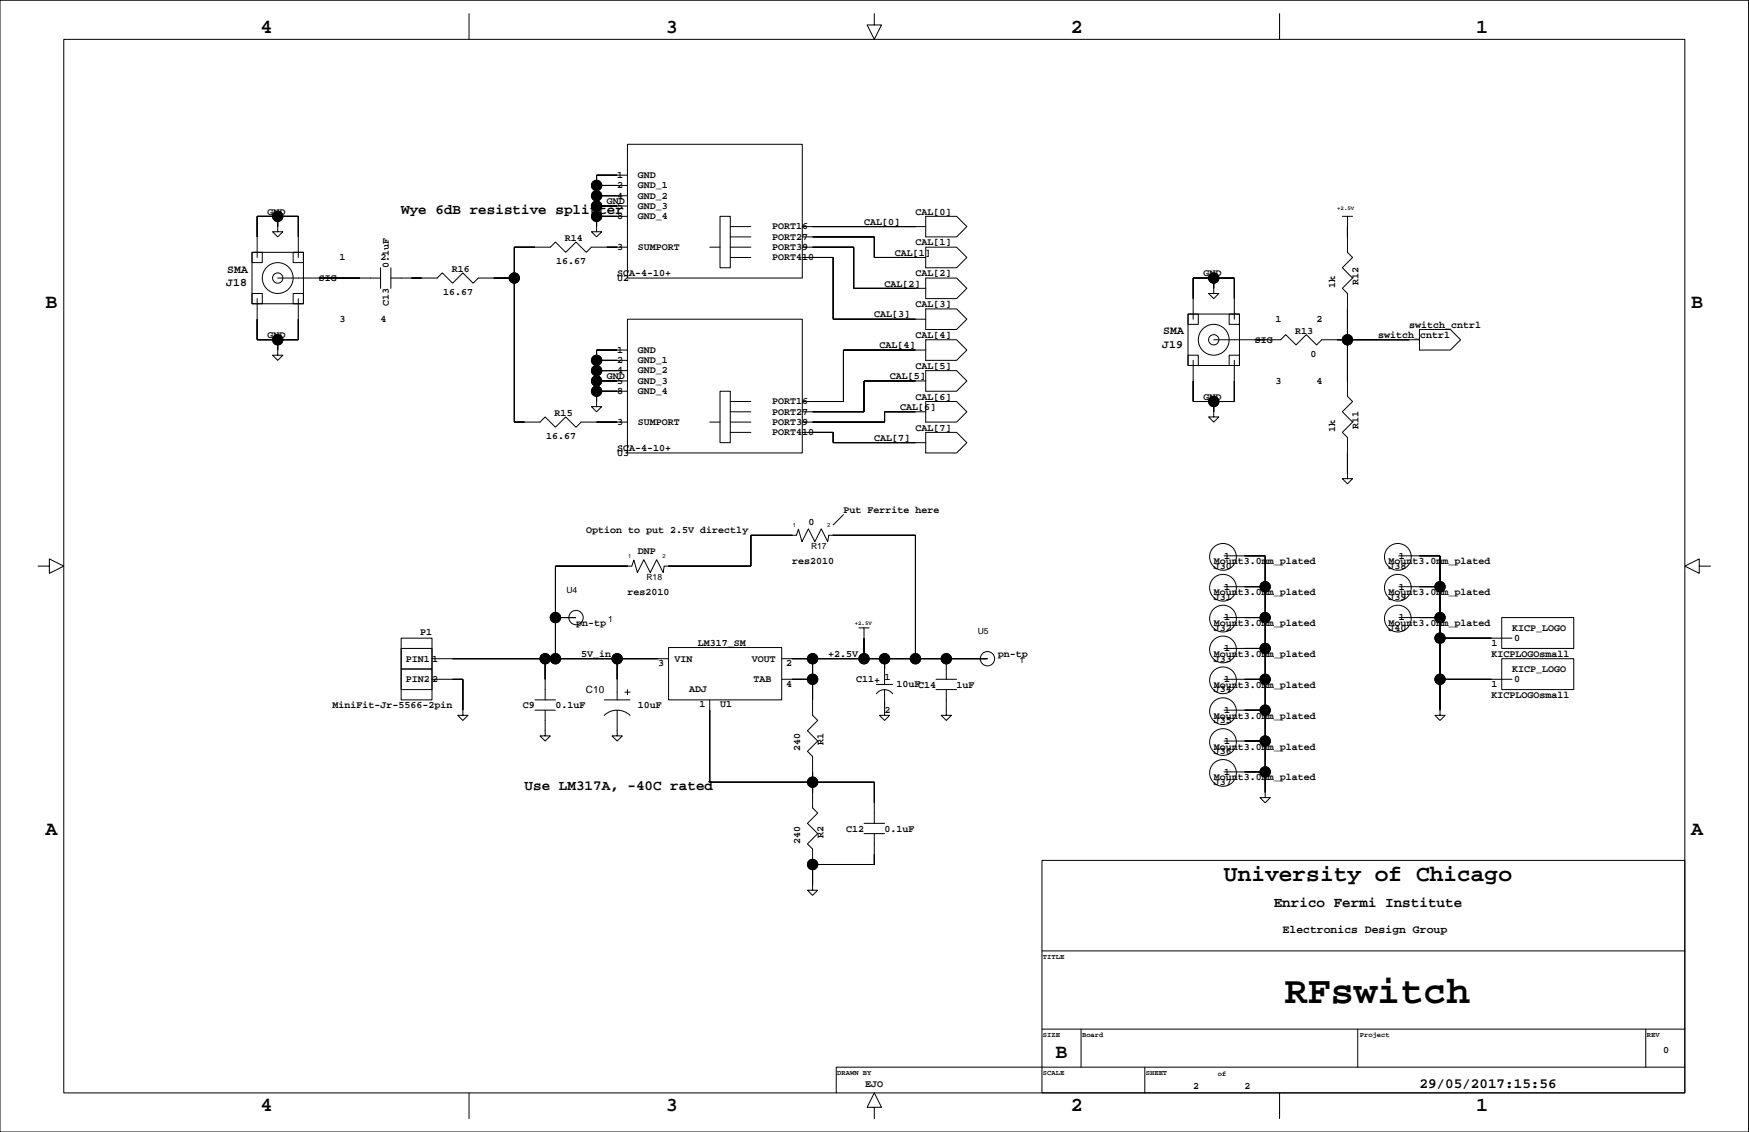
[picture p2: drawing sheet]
<svg xmlns="http://www.w3.org/2000/svg" width="432mm" height="279mm" viewBox="0 0 432 279" stroke-linecap="round" stroke-linejoin="round" font-family="sans-serif">
<g fill="none" stroke="#000" stroke-width=".25">
<path d="M0 .1h431.7v279.3h-431.7zM15.7 9.7h400.3v260.1h-400.3zM115.8 3.4v6.3M215.9 3.4v2.8h1.7l-1.7 3.5-1.8-3.5h1.8M315.9 3.4v6.3M154.9 35.6h43.2v33h-43.2zM68.6 55.9h.1M68.6 53.4v3.8h-1.3l1.3 1.3 1.2-1.3h-1.2M147.3 55.9h.1M147.3 45.8h7.6M147.3 48.3h7.6M147.3 50.9h7.6"/>
<path d="M147.3 53.4h7.6M154.9 43.2h-7.6v14h-1.3l1.3 1.3 1.3-1.3h-1.3M177.8 53.4h2.5v12.7h-2.5zM180.3 55.9h5.1M180.3 58.5h5.1M198.1 55.9h30.4M198.1 58.5h17.8v5h12.6M226 55.9h.1M228.5 53.4h7.7l2.5 2.5-2.5 2.6h-7.7zM331.4 53.4h1.3v8.9l1.2 1.2-2.5 2.6 2.5 2.5-2.5 2.6 1.3 1.2v25.4l1.2 1.3-2.5 2.5 2.5 2.6-2.5 2.5 1.3 1.3v10.1h-1.3l1.3 1.3 1.2-1.3h-1.2M332.7 55.9h.1M332.7 53.4h1.2"/>
<path d="M62.2 62.3h12.7v12.7h-12.7zM62.2 62.3h2.6v2.5h-2.6zM62.2 72.4h2.6v2.6h-2.6zM63.5 63.5v-10.1h10.1v10.1M63.5 73.7v10.2h10.1v-10.2M68.6 68.6h25.4M72.4 62.3h2.5v2.5h-2.5zM72.4 72.4h2.5v2.6h-2.5zM94 66.1v5.1M96.5 68.6h11.4l1.3-1.2 2.5 2.5 2.6-2.5 2.5 2.5 1.3-1.3h8.9M96.5 66.1v5.1M154.9 78.8h43.2v33h-43.2z"/>
<path d="M154.9 61h-8.9l-1.3 1.3-2.5-2.6-2.5 2.6-2.6-2.6-1.2 1.3h-8.9v43.2h6.3l1.3-1.3 2.5 2.5 2.6-2.5 2.5 2.5 1.3-1.2h11.4M175.2 61h2.6M180.3 61h5.1M180.3 63.5h5.1M198.1 61h12.7v10.2h17.7M198.1 63.5h7.6v15.3h22.8M226 63.5h.1M226 71.2h.1M226 78.8h.1M228.5 61h7.7l2.5 2.5-2.5 2.6h-7.7zM228.5 68.6h7.7l2.5 2.6-2.5 2.5h-7.7zM228.5 76.2h7.7l2.5 2.6-2.5 2.5h-7.7z"/>
<path d="M293.3 77.5h12.7v12.7h-12.7zM293.3 77.5h2.5v2.6h-2.5zM294.6 78.8v-10.2h10.1v10.2M299.7 71.2h.1M299.7 68.6v3.8h-1.3l1.3 1.3 1.2-1.3h-1.2M303.5 77.5h2.5v2.6h-2.5zM68.6 86.4h.1M68.6 83.9v3.8h-1.3l1.3 1.2 1.2-1.2h-1.2M147.3 99.1h.1M147.3 88.9h7.6M147.3 91.5h7.6M147.3 94h7.6"/>
<path d="M147.3 96.6h7.6M154.9 86.4h-7.6v14h-1.3l1.3 1.2 1.3-1.2h-1.3M177.8 96.6h2.5v12.7h-2.5zM180.3 99.1h5.1M226 86.4h.1M226 94h.1M228.5 83.9h7.7l2.5 2.5-2.5 2.5h-7.7zM228.5 91.5h7.7l2.5 2.5-2.5 2.6h-7.7zM228.5 99.1h7.7l2.5 2.5-2.5 2.6h-7.7zM228.5 86.4h-20.3v12.7h-10.1M228.5 94h-15.2v7.6h-15.2M293.3 87.7h2.5v2.5h-2.5z"/>
<path d="M294.6 88.9v10.2h10.1v-10.2M299.7 99.1v3.8h-1.3l1.3 1.3 1.2-1.3h-1.2M299.7 83.9h16.5l1.2-1.3 2.6 2.5 2.5-2.5 2.5 2.5 1.3-1.2h24.1M303.5 87.7h2.5v2.5h-2.5zM347.9 83.9h.1M350.4 81.3h7.7l2.5 2.6-2.5 2.5h-7.7zM175.2 104.2h2.6M180.3 104.2h5.1M180.3 101.6h5.1M180.3 106.7h5.1M198.1 106.7h7.6v2.6h22.8M226 101.6h.1"/>
<path d="M226 109.3h.1M228.5 106.7h7.7l2.5 2.6-2.5 2.5h-7.7zM228.5 101.6h-10.1v2.6h-20.3M299.7 101.6h.1M332.7 116.9h.1M9.4 139.7h2.8v-1.7l3.5 1.7-3.5 1.8v-1.8M208.2 127l-2.5 2.6M302.2 137.2h10.1v59.7h-1.2l1.2 1.2 1.3-1.2h-1.3M345.4 137.2h10.1v39.4h-1.3l1.3 1.2 1.3-1.2h-1.3M419.5 139.7v-1.7l-3.5 1.7 3.5 1.8v-1.8h2.8M99 157.5h7.7v15.2h-7.7zM137.1 152.4h5.1"/>
<path d="M142.2 152.4h.1M165.1 159.8h27.9v12.9h-27.9zM212 155h1.3v7.6M213.3 157.5h.1M213.3 155h1.3M302.2 152.4h10.1M302.2 144.8h10.1M345.4 152.4h10.1M345.4 144.8h10.1M355.5 157.5h17.8M370.8 152.4h17.7v7.6h-17.7zM99 160h7.7v5.1h-7.7z"/>
<path d="M99 165.1h7.7v5.1h-7.7zM106.7 167.7h7.6v8.9h-1.3l1.3 1.2 1.2-1.2h-1.2M106.7 162.6h58.4M114.3 175.3h.1M132.1 172.7h5M132.1 175.3h5M134.6 175.3v6.3h-1.3l1.3 1.3 1.3-1.3h-1.3M134.6 162.6v10.1M137.1 162.6v-22.9h18.9l.5-1.5 .9 3.1 1.6-3.2 1.5 3.2 1.6-3.2 1.6 3.2 .3-1.6h21.4v-7.6h11.2l.5-1.5 .9 3.1 1.6-3.2 1.6 3.2 1.6-3.2 1.5 3.2 .3-1.6h21.4v30.5M149.2 176.6a4.6 4.6 0 0 1 6.4 0M149.2 172.7h6.3M152.4 175.3v6.3h-1.3l1.3 1.3 1.2-1.3h-1.2"/>
<path d="M152.4 162.6v10.1M154.3 170.8h1.2M154.9 170.2v1.3M175.2 172.7v20.4h40.7v10.1M193 162.6h50.8M193 167.7h7.6M200.6 162.6v14l1.3 1.2-2.6 2.6 2.6 2.5-2.6 2.5 1.3 1.3v12.7l1.3 1.3-2.6 2.5 2.6 2.6-2.6 2.5 1.3 1.3v10.1h-1.3l1.3 1.3 1.3-1.3h-1.3M216.4 168.9h4M216.4 171.2a2.5 2.5 0 0 1 4 0M218.4 175.3h.1M218.4 170.2v6.4h-1.3l1.3 1.2 1.3-1.2h-1.3M218.4 162.6v6.3"/>
<path d="M231.1 167.7h5.1M231.1 170.2h5.1M233.6 175.3h.1M233.6 162.6h.1M233.6 170.2v6.4h-1.2l1.2 1.2 1.3-1.2h-1.3M233.6 162.6v5.1M243.8 162.6h.1M302.2 167.7h10.1M302.2 175.3h10.1M302.2 160h10.1M355.5 175.3h.1M355.5 167.7h17.8"/>
<path d="M370.8 162.6h17.7v7.6h-17.7zM134.6 180.4h.1M152.4 180.4h.1M302.2 190.5h10.1M302.2 182.9h10.1M312.3 195.6h.1M200.6 218.5h.1M200.6 213.4h.1M213.3 203.2h5.1M213.3 205.8h5.1M215.9 205.8v7.6h-15.3M257.2 212.4h158.8v57.4h-158.8z"/>
<path d="M257.2 234.7h158.8M257.2 254h158.8M266.9 254v9.4M335.2 254v9.4M406.3 254v9.4M115.8 269.8v6.3M215.9 273.3h1.7l-1.7-3.5-1.8 3.5h1.8v2.8M282.6 263.4v6.4M315.9 269.8v6.3M416 263.4h-209.5v6.4"/>
<circle cx="68.6" cy="53.4" r="1.27"/>
<circle cx="147.3" cy="50.9" r="1.27"/>
<circle cx="147.3" cy="45.8" r="1.27"/>
<circle cx="147.3" cy="53.4" r="1.27"/>
<circle cx="147.3" cy="48.3" r="1.27"/>
<circle cx="68.6" cy="68.6" r="3.8"/>
<circle cx="68.6" cy="68.6" r="1.27"/>
<circle cx="127" cy="68.6" r="1.27"/>
<circle cx="299.7" cy="68.6" r="1.27"/>
<circle cx="68.6" cy="83.9" r="1.27"/>
<circle cx="147.3" cy="91.5" r="1.27"/>
<circle cx="147.3" cy="96.6" r="1.27"/>
<circle cx="147.3" cy="88.9" r="1.27"/>
<circle cx="147.3" cy="94" r="1.27"/>
<circle cx="299.7" cy="83.9" r="3.8"/>
<circle cx="299.7" cy="99.1" r="1.27"/>
<circle cx="299.7" cy="83.9" r="1.27"/>
<circle cx="332.7" cy="83.9" r="1.27"/>
<circle cx="301.9" cy="137.4" r="3.3"/>
<circle cx="345.1" cy="137.4" r="3.3"/>
<circle cx="137.1" cy="152.4" r="1.27"/>
<circle cx="142.2" cy="152.4" r="1.77"/>
<circle cx="301.9" cy="145.1" r="3.3"/>
<circle cx="301.9" cy="152.7" r="3.3"/>
<circle cx="312.3" cy="144.8" r="1.27"/>
<circle cx="312.3" cy="152.4" r="1.27"/>
<circle cx="345.1" cy="145.1" r="3.3"/>
<circle cx="345.1" cy="152.7" r="3.3"/>
<circle cx="355.5" cy="144.8" r="1.27"/>
<circle cx="355.5" cy="152.4" r="1.27"/>
<circle cx="355.5" cy="157.5" r="1.27"/>
<circle cx="134.6" cy="162.6" r="1.27"/>
<circle cx="137.1" cy="162.6" r="1.27"/>
<circle cx="152.4" cy="162.6" r="1.27"/>
<circle cx="200.6" cy="162.6" r="1.27"/>
<circle cx="200.6" cy="167.7" r="1.27"/>
<circle cx="213.3" cy="162.6" r="1.27"/>
<circle cx="218.4" cy="162.6" r="1.27"/>
<circle cx="226" cy="162.6" r="1.27"/>
<circle cx="233.6" cy="162.6" r="1.27"/>
<circle cx="243.8" cy="162.6" r="1.77"/>
<circle cx="301.9" cy="167.9" r="3.3"/>
<circle cx="301.9" cy="175.5" r="3.3"/>
<circle cx="301.9" cy="160.3" r="3.3"/>
<circle cx="312.3" cy="160" r="1.27"/>
<circle cx="312.3" cy="175.3" r="1.27"/>
<circle cx="312.3" cy="167.7" r="1.27"/>
<circle cx="355.5" cy="167.7" r="1.27"/>
<circle cx="200.6" cy="193.1" r="1.27"/>
<circle cx="301.9" cy="183.2" r="3.3"/>
<circle cx="301.9" cy="190.8" r="3.3"/>
<circle cx="312.3" cy="190.5" r="1.27"/>
<circle cx="312.3" cy="182.9" r="1.27"/>
<circle cx="200.6" cy="213.4" r="1.27"/>
</g>
<g fill="#000" stroke="#000" stroke-width=".25">
<path d="M63.5 53.4v5.1z" fill-rule="evenodd"/>
<path d="M63.5 53.4h5.1z" fill-rule="evenodd"/>
<path d="M68.6 53.4v2.5z" fill-rule="evenodd"/>
<path d="M73.6 53.4v5.1z" fill-rule="evenodd"/>
<path d="M68.6 53.4h5z" fill-rule="evenodd"/>
<path d="M147.3 53.4v2.5z" fill-rule="evenodd"/>
<path d="M147.3 50.9v2.5z" fill-rule="evenodd"/>
<path d="M147.3 43.2v2.6z" fill-rule="evenodd"/>
<path d="M147.3 45.8v2.5z" fill-rule="evenodd"/>
<path d="M147.3 48.3v2.6z" fill-rule="evenodd"/>
<path d="M147.3 50.9h5.1z" fill-rule="evenodd"/>
<path d="M147.3 53.4h5.1z" fill-rule="evenodd"/>
<path d="M147.3 48.3h5.1z" fill-rule="evenodd"/>
<path d="M147.3 45.8h5.1z" fill-rule="evenodd"/>
<path d="M147.3 43.2h5.1z" fill-rule="evenodd"/>
<path d="M200.6 58.5h15.3z" fill-rule="evenodd"/>
<path d="M215.9 58.5v5z" fill-rule="evenodd"/>
<path d="M200.6 55.9h25.4z" fill-rule="evenodd"/>
<path d="M332.7 55.9v2.6z" fill-rule="evenodd"/>
<path d="M63.5 78.8v5.1z" fill-rule="evenodd"/>
<path d="M73.6 78.8v5.1z" fill-rule="evenodd"/>
<path d="M78.7 68.6h10.2z" fill-rule="evenodd"/>
<path d="M101.6 68.6h2.5z" fill-rule="evenodd"/>
<path d="M121.9 68.6h5.1z" fill-rule="evenodd"/>
<path d="M127 68.6v35.6z" fill-rule="evenodd"/>
<path d="M127 61v7.6z" fill-rule="evenodd"/>
<path d="M127 61h5.1z" fill-rule="evenodd"/>
<path d="M149.8 61h2.6z" fill-rule="evenodd"/>
<path d="M205.7 63.5v15.3z" fill-rule="evenodd"/>
<path d="M200.6 63.5h5.1z" fill-rule="evenodd"/>
<path d="M200.6 61h10.2z" fill-rule="evenodd"/>
<path d="M210.8 61v10.2z" fill-rule="evenodd"/>
<path d="M205.7 78.8h20.3z" fill-rule="evenodd"/>
<path d="M210.8 71.2h15.2z" fill-rule="evenodd"/>
<path d="M215.9 63.5h10.1z" fill-rule="evenodd"/>
<path d="M294.6 68.6v5.1z" fill-rule="evenodd"/>
<path d="M294.6 68.6h5.1z" fill-rule="evenodd"/>
<path d="M299.7 68.6v2.6z" fill-rule="evenodd"/>
<path d="M304.7 68.6v5.1z" fill-rule="evenodd"/>
<path d="M299.7 68.6h5z" fill-rule="evenodd"/>
<path d="M332.7 76.2v7.7z" fill-rule="evenodd"/>
<path d="M63.5 83.9h5.1z" fill-rule="evenodd"/>
<path d="M68.6 83.9v2.5z" fill-rule="evenodd"/>
<path d="M68.6 83.9h5z" fill-rule="evenodd"/>
<path d="M147.3 96.6v2.5z" fill-rule="evenodd"/>
<path d="M147.3 94v2.6z" fill-rule="evenodd"/>
<path d="M147.3 86.4v2.5z" fill-rule="evenodd"/>
<path d="M147.3 88.9v2.6z" fill-rule="evenodd"/>
<path d="M147.3 91.5v2.5z" fill-rule="evenodd"/>
<path d="M147.3 94h5.1z" fill-rule="evenodd"/>
<path d="M147.3 96.6h5.1z" fill-rule="evenodd"/>
<path d="M147.3 91.5h5.1z" fill-rule="evenodd"/>
<path d="M147.3 88.9h5.1z" fill-rule="evenodd"/>
<path d="M147.3 86.4h5.1z" fill-rule="evenodd"/>
<path d="M200.6 99.1h7.6z" fill-rule="evenodd"/>
<path d="M208.2 86.4v12.7z" fill-rule="evenodd"/>
<path d="M213.3 94v7.6z" fill-rule="evenodd"/>
<path d="M213.3 94h12.7z" fill-rule="evenodd"/>
<path d="M208.2 86.4h17.8z" fill-rule="evenodd"/>
<path d="M294.6 94v5.1z" fill-rule="evenodd"/>
<path d="M294.6 99.1h5.1z" fill-rule="evenodd"/>
<path d="M299.7 99.1v2.5z" fill-rule="evenodd"/>
<path d="M304.7 94v5.1z" fill-rule="evenodd"/>
<path d="M299.7 99.1h5z" fill-rule="evenodd"/>
<path d="M309.8 83.9h2.5z" fill-rule="evenodd"/>
<path d="M330.1 83.9h2.6z" fill-rule="evenodd"/>
<path d="M332.7 83.9v10.1z" fill-rule="evenodd"/>
<path d="M332.7 83.9h15.2z" fill-rule="evenodd"/>
<path d="M127 104.2h2.5z" fill-rule="evenodd"/>
<path d="M147.3 104.2h5.1z" fill-rule="evenodd"/>
<path d="M205.7 106.7v2.6z" fill-rule="evenodd"/>
<path d="M200.6 106.7h5.1z" fill-rule="evenodd"/>
<path d="M200.6 101.6h12.7z" fill-rule="evenodd"/>
<path d="M218.4 101.6v2.6z" fill-rule="evenodd"/>
<path d="M200.6 104.2h17.8z" fill-rule="evenodd"/>
<path d="M205.7 109.3h20.3z" fill-rule="evenodd"/>
<path d="M218.4 101.6h7.6z" fill-rule="evenodd"/>
<path d="M332.7 111.8v5.1z" fill-rule="evenodd"/>
<path d="M137.1 139.7v12.7z" fill-rule="evenodd"/>
<path d="M137.1 139.7h17.9z" fill-rule="evenodd"/>
<path d="M165 139.7h20.4z" fill-rule="evenodd"/>
<path d="M185.4 132.1v7.6z" fill-rule="evenodd"/>
<path d="M185.4 132.1h10.2z" fill-rule="evenodd"/>
<path d="M205.6 132.1h20.4z" fill-rule="evenodd"/>
<path d="M226 132.1v30.5z" fill-rule="evenodd"/>
<path d="M307.3 137.2h5z" fill-rule="evenodd"/>
<path d="M312.3 137.2v7.6z" fill-rule="evenodd"/>
<path d="M350.4 137.2h5.1z" fill-rule="evenodd"/>
<path d="M355.5 137.2v7.6z" fill-rule="evenodd"/>
<path d="M137.1 152.4v10.2z" fill-rule="evenodd"/>
<path d="M137.1 152.4h5.1z" fill-rule="evenodd"/>
<path d="M213.3 157.5v5.1z" fill-rule="evenodd"/>
<path d="M312.3 152.4v7.6z" fill-rule="evenodd"/>
<path d="M312.3 144.8v7.6z" fill-rule="evenodd"/>
<path d="M307.3 152.4h5z" fill-rule="evenodd"/>
<path d="M307.3 144.8h5z" fill-rule="evenodd"/>
<path d="M355.5 157.5v10.2z" fill-rule="evenodd"/>
<path d="M355.5 152.4v5.1z" fill-rule="evenodd"/>
<path d="M350.4 144.8h5.1z" fill-rule="evenodd"/>
<path d="M355.5 144.8v7.6z" fill-rule="evenodd"/>
<path d="M350.4 152.4h5.1z" fill-rule="evenodd"/>
<path d="M355.5 157.5h12.7z" fill-rule="evenodd"/>
<path d="M111.7 167.7h2.6z" fill-rule="evenodd"/>
<path d="M114.3 167.7v7.6z" fill-rule="evenodd"/>
<path d="M111.7 162.6h22.9z" fill-rule="evenodd"/>
<path d="M134.6 162.6v5.1z" fill-rule="evenodd"/>
<path d="M134.6 162.6h2.5z" fill-rule="evenodd"/>
<path d="M137.1 162.6h15.3z" fill-rule="evenodd"/>
<path d="M152.4 162.6v5.1z" fill-rule="evenodd"/>
<path d="M152.4 162.6h10.1z" fill-rule="evenodd"/>
<path d="M175.2 175.3v17.8z" fill-rule="evenodd"/>
<path d="M200.6 167.7v5z" fill-rule="evenodd"/>
<path d="M195.5 167.7h5.1z" fill-rule="evenodd"/>
<path d="M200.6 162.6v5.1z" fill-rule="evenodd"/>
<path d="M195.5 162.6h5.1z" fill-rule="evenodd"/>
<path d="M200.6 162.6h12.7z" fill-rule="evenodd"/>
<path d="M213.3 162.6h5.1z" fill-rule="evenodd"/>
<path d="M218.4 162.6v2.5z" fill-rule="evenodd"/>
<path d="M218.4 162.6h7.6z" fill-rule="evenodd"/>
<path d="M226 162.6h7.6z" fill-rule="evenodd"/>
<path d="M233.6 162.6h10.2z" fill-rule="evenodd"/>
<path d="M312.3 175.3v7.6z" fill-rule="evenodd"/>
<path d="M312.3 167.7v7.6z" fill-rule="evenodd"/>
<path d="M307.3 175.3h5z" fill-rule="evenodd"/>
<path d="M312.3 160v7.7z" fill-rule="evenodd"/>
<path d="M307.3 167.7h5z" fill-rule="evenodd"/>
<path d="M307.3 160h5z" fill-rule="evenodd"/>
<path d="M355.5 167.7v7.6z" fill-rule="evenodd"/>
<path d="M355.5 167.7h12.7z" fill-rule="evenodd"/>
<path d="M200.6 190.5v2.6z" fill-rule="evenodd"/>
<path d="M175.2 193.1h25.4z" fill-rule="evenodd"/>
<path d="M200.6 193.1v2.5z" fill-rule="evenodd"/>
<path d="M215.9 193.1v5z" fill-rule="evenodd"/>
<path d="M200.6 193.1h15.3z" fill-rule="evenodd"/>
<path d="M312.3 190.5v5.1z" fill-rule="evenodd"/>
<path d="M307.3 190.5h5z" fill-rule="evenodd"/>
<path d="M312.3 182.9v7.6z" fill-rule="evenodd"/>
<path d="M307.3 182.9h5z" fill-rule="evenodd"/>
<path d="M200.6 213.4v5.1z" fill-rule="evenodd"/>
<path d="M215.9 210.8v2.6z" fill-rule="evenodd"/>
<path d="M200.6 213.4h15.3z" fill-rule="evenodd"/>
<circle cx="68.6" cy="53.4" r="1.27"/>
<circle cx="147.3" cy="50.9" r="1.27"/>
<circle cx="147.3" cy="45.8" r="1.27"/>
<circle cx="147.3" cy="53.4" r="1.27"/>
<circle cx="147.3" cy="48.3" r="1.27"/>
<circle cx="127" cy="68.6" r="1.27"/>
<circle cx="299.7" cy="68.6" r="1.27"/>
<circle cx="68.6" cy="83.9" r="1.27"/>
<circle cx="147.3" cy="91.5" r="1.27"/>
<circle cx="147.3" cy="96.6" r="1.27"/>
<circle cx="147.3" cy="88.9" r="1.27"/>
<circle cx="147.3" cy="94" r="1.27"/>
<circle cx="299.7" cy="99.1" r="1.27"/>
<circle cx="332.7" cy="83.9" r="1.27"/>
<circle cx="137.1" cy="152.4" r="1.27"/>
<circle cx="312.3" cy="144.8" r="1.27"/>
<circle cx="312.3" cy="152.4" r="1.27"/>
<circle cx="355.5" cy="144.8" r="1.27"/>
<circle cx="355.5" cy="152.4" r="1.27"/>
<circle cx="355.5" cy="157.5" r="1.27"/>
<circle cx="134.6" cy="162.6" r="1.27"/>
<circle cx="137.1" cy="162.6" r="1.27"/>
<circle cx="152.4" cy="162.6" r="1.27"/>
<circle cx="200.6" cy="162.6" r="1.27"/>
<circle cx="200.6" cy="167.7" r="1.27"/>
<circle cx="213.3" cy="162.6" r="1.27"/>
<circle cx="218.4" cy="162.6" r="1.27"/>
<circle cx="226" cy="162.6" r="1.27"/>
<circle cx="233.6" cy="162.6" r="1.27"/>
<circle cx="312.3" cy="160" r="1.27"/>
<circle cx="312.3" cy="175.3" r="1.27"/>
<circle cx="312.3" cy="167.7" r="1.27"/>
<circle cx="355.5" cy="167.7" r="1.27"/>
<circle cx="200.6" cy="193.1" r="1.27"/>
<circle cx="312.3" cy="190.5" r="1.27"/>
<circle cx="312.3" cy="182.9" r="1.27"/>
<circle cx="200.6" cy="213.4" r="1.27"/>
</g>
<text font-size="9.5" x="317.2" y="247.5">RFswitch</text>
<text font-size="5.6" x="302.2" y="217.3">University of Chicago</text>
<g font-size="4.9">
<text x="64.3" y="8.1">4</text>
<text x="164.3" y="8.1">3</text>
<text x="264.4" y="8.1">2</text>
<text x="364.4" y="8.1">1</text>
<text x="11.2" y="76.1">B</text>
<text x="417.5" y="76.1">B</text>
<text x="11.2" y="206.1">A</text>
<text x="417.5" y="206.1">A</text>
<text x="260.6" y="261.2">B</text>
<text x="64.3" y="274.2">4</text>
<text x="164.3" y="274.2">3</text>
<text x="264.4" y="274.2">2</text>
<text x="364.4" y="274.2">1</text>
</g>
<g font-size="3.5">
<text x="99" y="52.8">Wye 6dB resistive splitter</text>
<text x="129.5" y="195">Use LM317A, -40C rated</text>
<text x="314.5" y="224">Enrico Fermi Institute</text>
<text x="350.4" y="268.6">29/05/2017:15:56</text>
</g>
<g font-size="2.8">
<text x="55.9" y="70.6">J18</text>
<text x="56.1" y="67.3">SMA</text>
<text x="287.2" y="82.5">SMA</text>
<text x="287" y="85.8">J19</text>
<text x="316.7" y="230.3">Electronics Design Group</text>
</g>
<g font-size="2.5">
<text x="152.4" y="46.5">2</text>
<text x="152.4" y="43.9">1</text>
<text x="157.4" y="43.9">GND</text>
<text x="157.4" y="46.5">GND_1</text>
<text x="66" y="53">GND</text>
<text x="149.8" y="50.4">GND</text>
<text x="152.4" y="51.5">5</text>
<text x="152.4" y="49">4</text>
<text x="157.4" y="49">GND_2</text>
<text x="157.4" y="51.5">GND_3</text>
<text x="226" y="53">CAL[0]</text>
<text x="139.5" y="59.6">R14</text>
<text x="152.4" y="54.1">8</text>
<text x="157.4" y="54.1">GND_4</text>
<text x="190.7" y="56.6">PORT1</text>
<text x="190.7" y="59.2">PORT2</text>
<text x="198.1" y="59.2">7</text>
<text x="198.1" y="56.6">6</text>
<text x="213.3" y="55.5">CAL[0]</text>
<text x="83.8" y="64.2">1</text>
<text x="94" y="64.2">2</text>
<text x="137.3" y="65.3">16.67</text>
<text x="152.4" y="61.7">3</text>
<text x="157.4" y="61.7">SUMPORT</text>
<text x="190.7" y="61.7">PORT3</text>
<text x="190.7" y="64.2">PORT4</text>
<text x="198.1" y="64.2">10</text>
<text x="198.1" y="61.7">9</text>
<text x="220.9" y="63.1">CAL[1]</text>
<text x="226" y="60.6">CAL[1]</text>
<text x="78.7" y="69.3">SIG</text>
<text x="96" y="66.1" transform="rotate(-90 96 66.1)">0.1uF</text>
<text x="111.5" y="67.2">R16</text>
<text x="152.4" y="68.2">SCA-4-10+</text>
<text x="152.4" y="69.3">U2</text>
<text x="218.4" y="70.7">CAL[2]</text>
<text x="226" y="68.2">CAL[2]</text>
<text x="297.1" y="68.2">GND</text>
<text x="329.6" y="71.2" transform="rotate(-90 329.6 71.2)">1k</text>
<text x="335.4" y="70.3" transform="rotate(-90 335.4 70.3)">R12</text>
<text x="96" y="75.6" transform="rotate(-90 96 75.6)">C13</text>
<text x="109.4" y="72.9">16.67</text>
<text x="226" y="75.8">CAL[3]</text>
<text x="66" y="83.4">GND</text>
<text x="83.8" y="79.5">3</text>
<text x="94" y="79.5">4</text>
<text x="215.9" y="78.3">CAL[3]</text>
<text x="226" y="83.4">CAL[4]</text>
<text x="314.9" y="79.5">1</text>
<text x="319.8" y="82.4">R13</text>
<text x="325" y="79.5">2</text>
<text x="340.3" y="83.4">switch_cntrl</text>
<text x="347.9" y="80.9">switch_cntrl</text>
<text x="152.4" y="89.6">2</text>
<text x="152.4" y="87.1">1</text>
<text x="157.4" y="87.1">GND</text>
<text x="157.4" y="89.6">GND_1</text>
<text x="217.1" y="86">CAL[4]</text>
<text x="309.8" y="84.6">SIG</text>
<text x="323.6" y="88.1">0</text>
<text x="149.8" y="93.6">GND</text>
<text x="152.4" y="94.7">5</text>
<text x="152.4" y="92.2">4</text>
<text x="157.4" y="92.2">GND_2</text>
<text x="157.4" y="94.7">GND_3</text>
<text x="219.7" y="93.6">CAL[5]</text>
<text x="226" y="91">CAL[5]</text>
<text x="314.9" y="94.7">3</text>
<text x="325" y="94.7">4</text>
<text x="152.4" y="97.3">8</text>
<text x="157.4" y="97.3">GND_4</text>
<text x="190.7" y="99.8">PORT1</text>
<text x="198.1" y="99.8">6</text>
<text x="222.2" y="101.2">CAL[6]</text>
<text x="226" y="98.7">CAL[6]</text>
<text x="297.1" y="98.7">GND</text>
<text x="136.9" y="102.7">R15</text>
<text x="152.4" y="104.9">3</text>
<text x="157.4" y="104.9">SUMPORT</text>
<text x="190.7" y="102.3">PORT2</text>
<text x="190.7" y="104.9">PORT3</text>
<text x="190.7" y="107.4">PORT4</text>
<text x="198.1" y="107.4">10</text>
<text x="198.1" y="104.9">9</text>
<text x="198.1" y="102.3">7</text>
<text x="226" y="106.3">CAL[7]</text>
<text x="329.6" y="106.7" transform="rotate(-90 329.6 106.7)">1k</text>
<text x="335.4" y="105.9" transform="rotate(-90 335.4 105.9)">R11</text>
<text x="134.8" y="108.4">16.67</text>
<text x="152.4" y="111.4">SCA-4-10+</text>
<text x="152.4" y="112.5">U3</text>
<text x="215.9" y="108.8">CAL[7]</text>
<text x="144.7" y="131.7">Option to put 2.5V directly</text>
<text x="199.6" y="129.7">0</text>
<text x="208.2" y="126.6">Put Ferrite here</text>
<text x="157.4" y="136.8">DNP</text>
<text x="302.2" y="137.9">1</text>
<text x="345.4" y="137.9">1</text>
<text x="195.5" y="139.3">res2010</text>
<text x="299.7" y="139.3">Mount3.0mm_plated</text>
<text x="299.7" y="140.4">J30</text>
<text x="342.8" y="139.3">Mount3.0mm_plated</text>
<text x="342.8" y="140.4">J38</text>
<text x="154.9" y="146.9">res2010</text>
<text x="299.7" y="146.9">Mount3.0mm_plated</text>
<text x="299.7" y="148">J31</text>
<text x="302.2" y="145.5">1</text>
<text x="342.8" y="146.9">Mount3.0mm_plated</text>
<text x="342.8" y="148">J39</text>
<text x="345.4" y="145.5">1</text>
<text x="142.2" y="154.5">pn-tp</text>
<text x="299.7" y="154.5">Mount3.0mm_plated</text>
<text x="299.7" y="155.7">J32</text>
<text x="302.2" y="153.1">1</text>
<text x="342.8" y="155.7">J40</text>
<text x="342.8" y="154.5">Mount3.0mm_plated</text>
<text x="345.4" y="153.1">1</text>
<text x="373.3" y="155.7">KICP_LOGO</text>
<text x="103.7" y="156.7">P1</text>
<text x="172.3" y="159.4">LM317_SM</text>
<text x="302.2" y="160.7">1</text>
<text x="368.2" y="159.5">1</text>
<text x="373.8" y="158.2">0</text>
<text x="100.2" y="163.3">PIN1</text>
<text x="106.7" y="163.3">1</text>
<text x="143.5" y="162.1">5V_in</text>
<text x="162.5" y="164.4">3</text>
<text x="166.5" y="163.3">VIN</text>
<text x="185.6" y="163.3">VOUT</text>
<text x="194.1" y="164.3">2</text>
<text x="204.4" y="162.1">+2.5V</text>
<text x="246.3" y="162.1">pn-tp</text>
<text x="299.7" y="162.1">Mount3.0mm_plated</text>
<text x="299.7" y="163.3">J33</text>
<text x="368.2" y="162.1">KICPLOGOsmall</text>
<text x="373.3" y="165.8">KICP_LOGO</text>
<text x="100.2" y="168.4">PIN2</text>
<text x="106.7" y="168.4">2</text>
<text x="144.7" y="171.1">C10</text>
<text x="170.1" y="170.9">ADJ</text>
<text x="186" y="168.4">TAB</text>
<text x="194.1" y="169.6">4</text>
<text x="211.4" y="168.4">C11+ 1</text>
<text x="221.3" y="169.5">10uFC14</text>
<text x="236.2" y="169.8">1uF</text>
<text x="299.7" y="169.8">Mount3.0mm_plated</text>
<text x="299.7" y="170.9">J34</text>
<text x="302.2" y="168.4">1</text>
<text x="368.2" y="169.6">1</text>
<text x="368.2" y="172.3">KICPLOGOsmall</text>
<text x="373.8" y="168.4">0</text>
<text x="82.1" y="174.8">MiniFit-Jr-5566-2pin</text>
<text x="129.1" y="174.8">C9</text>
<text x="137.1" y="174.8">0.1uF</text>
<text x="157.4" y="174.8">10uF</text>
<text x="172.7" y="174.5">1</text>
<text x="177.8" y="174.5">U1</text>
<text x="218.4" y="176">2</text>
<text x="299.7" y="177.4">Mount3.0mm_plated</text>
<text x="299.7" y="178.5">J35</text>
<text x="302.2" y="176">1</text>
<text x="197.6" y="185.4" transform="rotate(-90 197.6 185.4)">240</text>
<text x="203.3" y="183.9" transform="rotate(-90 203.3 183.9)">R1</text>
<text x="299.7" y="185">Mount3.0mm_plated</text>
<text x="302.2" y="183.6">1</text>
<text x="299.7" y="186.1">J36</text>
<text x="302.2" y="191.2">1</text>
<text x="299.7" y="192.6">Mount3.0mm_plated</text>
<text x="299.7" y="193.8">J37</text>
<text x="197.6" y="208.3" transform="rotate(-90 197.6 208.3)">240</text>
<text x="203.3" y="206.7" transform="rotate(-90 203.3 206.7)">R2</text>
<text x="208.9" y="205.3">C12</text>
<text x="218.4" y="205.3">0.1uF</text>
<text x="410.6" y="259.8">0</text>
<text x="213.6" y="268.3">EJO</text>
<text x="294.6" y="268.8">2</text>
<text x="307.3" y="268.8">2</text>
</g>
<g font-size="2.1">
<text x="200.2" y="135.6">R17</text>
<text x="159.6" y="143.2">R18</text>
<text x="139.8" y="146.4">U4</text>
<text x="150.1" y="153.5">1</text>
<text x="241.4" y="156.5">U5</text>
<text x="251.7" y="163.7">1</text>
</g>
<g font-size="1.8">
<text x="257.5" y="236.7">TITLE</text>
<text x="257.5" y="256">SIZE</text>
<text x="267.1" y="256">Board</text>
<text x="335.7" y="256">Project</text>
<text x="406.6" y="256">REV</text>
<text x="206.7" y="265.4">DRAWN BY</text>
<text x="257.5" y="265.4">SCALE</text>
<text x="282.9" y="265.4">SHEET</text>
<text x="300.7" y="265.6">of</text>
</g>
<g font-size="1.4">
<text x="330.1" y="51.8">+2.5V</text>
<text x="195.7" y="130.1">1</text>
<text x="204.2" y="130.1">2</text>
<text x="155.1" y="137.7">1</text>
<text x="163.6" y="137.7">2</text>
<text x="211" y="154.2">+2.5V</text>
</g>
</svg>
